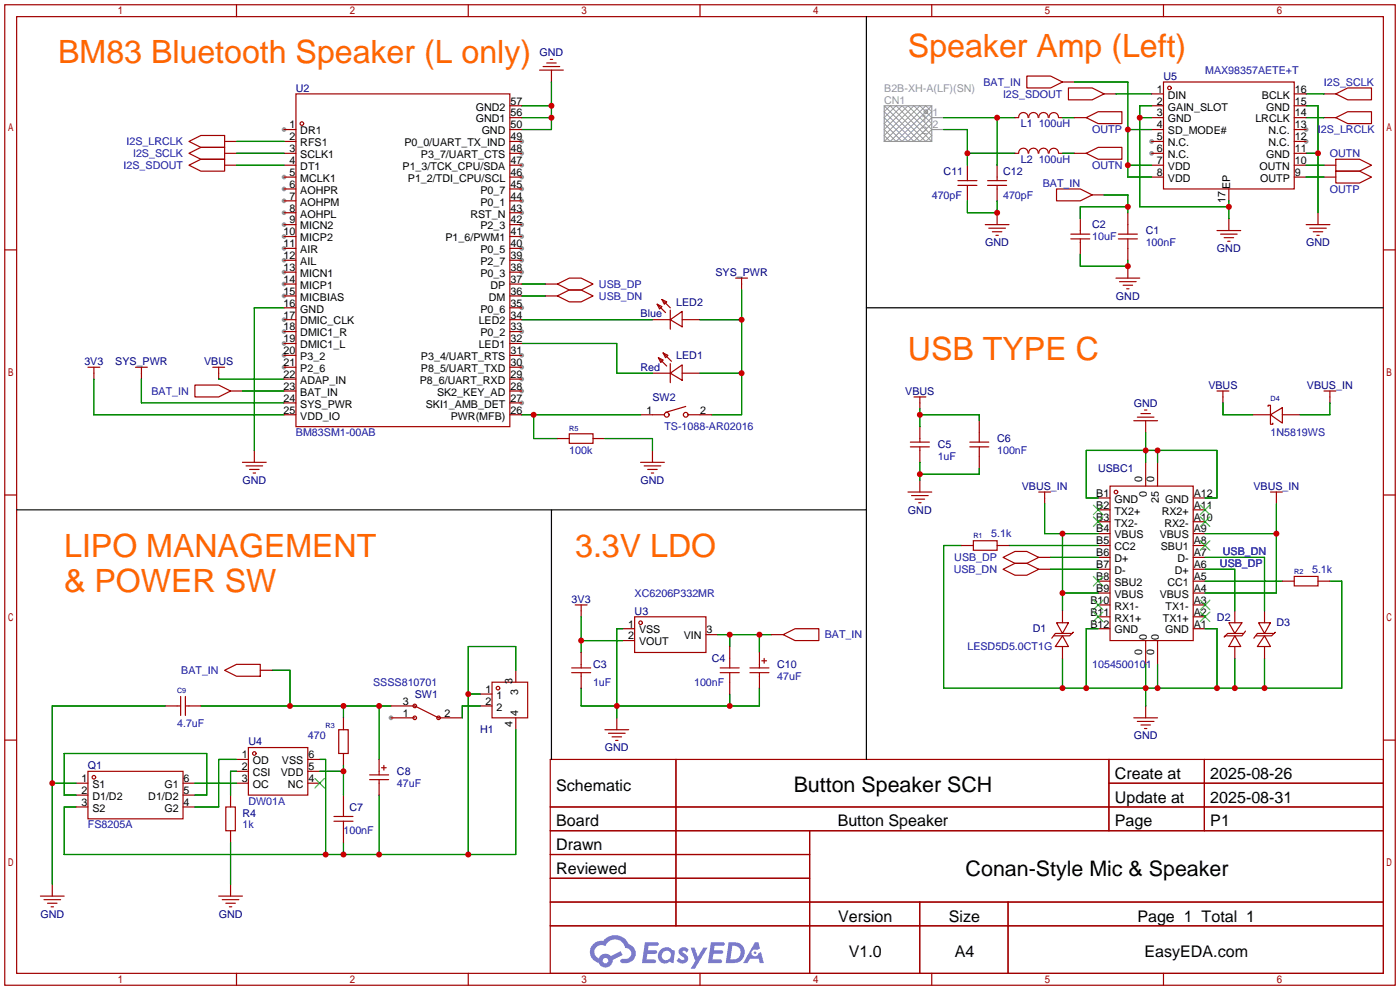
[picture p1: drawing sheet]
<svg xmlns="http://www.w3.org/2000/svg" width="299mm" height="212mm" viewBox="0 0 299 212" stroke-linecap="round" stroke-linejoin="round" font-family="sans-serif">
<g fill="#999">
<circle cx="83.6" cy="153.4" r=".51"/>
<circle cx="60.7" cy="27.7" r=".51"/>
<circle cx="60.7" cy="37.8" r=".51"/>
<circle cx="60.7" cy="40.4" r=".51"/>
<circle cx="60.7" cy="42.9" r=".51"/>
<circle cx="60.7" cy="45.5" r=".51"/>
<circle cx="60.7" cy="48" r=".51"/>
<circle cx="60.7" cy="50.5" r=".51"/>
<circle cx="60.7" cy="53.1" r=".51"/>
<circle cx="60.7" cy="55.6" r=".51"/>
<circle cx="60.7" cy="58.2" r=".51"/>
<circle cx="60.7" cy="60.7" r=".51"/>
<circle cx="60.7" cy="63.2" r=".51"/>
<circle cx="60.7" cy="68.3" r=".51"/>
<circle cx="60.7" cy="70.9" r=".51"/>
<circle cx="60.7" cy="73.4" r=".51"/>
<circle cx="60.7" cy="75.9" r=".51"/>
<circle cx="60.7" cy="78.5" r=".51"/>
<circle cx="111.5" cy="86.1" r=".51"/>
<circle cx="111.5" cy="83.6" r=".51"/>
<circle cx="111.5" cy="81" r=".51"/>
<circle cx="111.5" cy="78.5" r=".51"/>
<circle cx="111.5" cy="75.9" r=".51"/>
<circle cx="111.5" cy="70.9" r=".51"/>
<circle cx="111.5" cy="65.8" r=".51"/>
<circle cx="111.5" cy="58.2" r=".51"/>
<circle cx="111.5" cy="55.6" r=".51"/>
<circle cx="111.5" cy="53.1" r=".51"/>
<circle cx="111.5" cy="50.5" r=".51"/>
<circle cx="111.5" cy="48" r=".51"/>
<circle cx="111.5" cy="45.5" r=".51"/>
<circle cx="111.5" cy="42.9" r=".51"/>
<circle cx="111.5" cy="40.4" r=".51"/>
<circle cx="111.5" cy="37.8" r=".51"/>
<circle cx="111.5" cy="35.3" r=".51"/>
<circle cx="111.5" cy="32.8" r=".51"/>
<circle cx="111.5" cy="30.2" r=".51"/>
<circle cx="246.1" cy="30.2" r=".51"/>
<circle cx="246.1" cy="32.8" r=".51"/>
<circle cx="279.1" cy="30.2" r=".51"/>
<circle cx="279.1" cy="27.7" r=".51"/>
</g>
<g fill="none" stroke="#a10000" stroke-width=".25">
<path d="M1 1h297.2v209.6h-297.2zM3.6 3.6h292.1v204.4h-292.1zM50.5 1v2.6M100.1 1v2.6M149.6 1v2.6M199.1 1v2.6M248.7 1v2.6M1 53.4h2.6M295.7 53.4h2.5M1 105.8h2.6M295.7 105.8h2.5M1 158.2h2.6"/>
<path d="M295.7 158.2h2.5M117.6 162.3h178.1v45.7h-178.1zM117.6 172.5h178.1M117.6 177.5h178.1M144.5 162.3v35.6M173 177.5v30.5M237 162.3v15.2M237 167.4h58.7M257.4 162.3v15.2M117.6 182.6h55.4M117.6 192.8h178.1M117.6 187.7h55.4"/>
<path d="M117.6 197.9h178.1M196.6 192.8v15.2M215.4 192.8v15.2M50.5 208v2.6M100.1 208v2.6M149.6 208v2.6M199.1 208v2.6M248.7 208v2.6"/>
</g>
<g fill="#5487ff">
<path d="M145.3 202.7a1.3 1.3 0 0 1 1.9 .3l-.4 .6a.54 .54 0 0 0-.9-.2l.1 .2a1.34 1.34 0 0 1 .9 1.8 1.47 1.47 0 0 1-2.3-.1l.5-.6 .8 .5a.31 .31 0 0 0 .4-.3 .31 .31 0 0 0-.3-.4 1.12 1.12 0 0 1-.7-1.8z"/>
<path d="M147.6 202.5h.9l.6 2 1.2-2h.9l-2.7 4.6h-.9l1-1.7z"/>
<path d="M137.8 201.4h1.7a1.31 1.31 0 0 1 1.2 .2 .4 .4 0 0 1-.3 .5l-1.8 .1-.1 .9h1.6a.4 .4 0 0 1 .4 .4 .4 .4 0 0 1-.5 .4h-1.6l-.2 1.2h1.4a.46 .46 0 0 1 .5 0 .46 .46 0 0 1 .1 .5l-.4 .2h-2.6z"/>
<path d="M151.9 201.4h1.7a1.32 1.32 0 0 1 1.2 .2 .39 .39 0 0 1-.3 .5l-1.8 .1-.1 .9h1.6a.4 .4 0 0 1 .4 .4 .4 .4 0 0 1-.4 .4h-1.7l-.2 1.2h1.4a.46 .46 0 0 1 .5 0 .46 .46 0 0 1 .1 .5l-.4 .2h-2.6z"/>
<path d="M161.3 201.4h.8l.3 1.3-.6 .4a.75 .75 0 0 0-1.1 .3 .75 .75 0 0 0 .5 1 .75 .75 0 0 0 .9-.7l.5-.2 .6 2.3h-.8l-.3-.9h-1.8l-.5 .9h-1z"/>
<path d="M155.7 201.4l-.6 4.4h1.5a2.27 2.27 0 0 0 2.6-2.2 2.27 2.27 0 0 0-2.7-2.2zM156.5 202.1a1.5 1.5 0 0 1 1.8 1.6 1.5 1.5 0 0 1-1.9 1.4h-.3z"/>
<path d="M141.2 203a1.6 1.6 0 0 0-.3 2.3 1.6 1.6 0 0 0 2.3 .2l.7 .3 .3-2.4-.1-.3-.5-.1a1.58 1.58 0 0 0-2.4 0zM141.8 203.5a.98 .98 0 0 1 1.6 .4 .98 .98 0 0 1-1.1 1.3 .94 .94 0 0 1-.9-.7 .94 .94 0 0 1 .4-1z"/>
<path d="M126.8 201.8a2.37 2.37 0 0 0 1.1 4 1.54 1.54 0 0 0 1.8 1 1.54 1.54 0 0 0 1.2-1.6l2.2-1.1-.5-.8-2 1a1.57 1.57 0 0 0-2.7 .5 1.5 1.5 0 0 1-.7-2.1 1.5 1.5 0 0 1 2.2-.5 2.23 2.23 0 0 1 2.3-1.4 2.23 2.23 0 0 1 2 1.8 1.16 1.16 0 0 1 1.2 1.1 1.16 1.16 0 0 1-1.1 1.2h-.7a.47 .47 0 0 0-.5 .4 .47 .47 0 0 0 .4 .5 2.17 2.17 0 0 0 2.5-.9 2.17 2.17 0 0 0-.3-2.7l-.8-.4a3.2 3.2 0 0 0-5.5-.7l-1.1 .1zM128.8 205.3a.6 .6 0 0 1 1.2 0 .6 .6 0 0 1-1.2 0z"/>
<circle cx="161.4" cy="203.6" r=".28"/>
</g>
<g fill="none" stroke="#a10000" stroke-width=".25">
<path d="M115.3 15h5.1M116.1 14.2h3.5M116.8 13.5h2.1M117.6 12.7h.5M117.9 15v2.5M219.5 16.3h5l2.6 1.2-2.6 1.3h-5zM227.1 17.5h2.5M228.3 18.8h5.1l2.6 1.3-2.6 1.2h-5.1zM248.7 17.5h27.9v22.9h-27.9zM40.4 32.8l2.5-1.3h5.1v2.5h-5.1zM40.4 30.2l2.5-1.2h5.1v2.5h-5.1zM40.4 35.3l2.5-1.3h5.1v2.6h-5.1z"/>
<path d="M48 30.2h2.5M48 32.8h2.5M48 35.3h2.5M60.7 27.7h2.5M60.7 30.2h2.5M60.7 32.8h2.5M60.7 35.3h2.5M60.7 37.8h2.5M63.2 20.1h45.8v71.1h-45.8zM109 27.7h2.5M109 30.2h2.5M109 32.8h2.5"/>
<path d="M109 35.3h2.5M109 37.8h2.5M109 25.1h2.5M109 22.6h2.5M204.7 39.6h4.1M204.7 38.6h4.1M206.8 35.3v3.3M206.8 39.6v3.3M211.1 39.6h4M211.1 38.6h4M213.1 35.3v3.3M213.1 39.6v3.3"/>
<path d="M216.9 32.8h.8M216.9 25.1h.8M217.7 25.1a1.01 1.01 0 0 1 1-1.1 1.01 1.01 0 0 1 1 1.1M217.7 32.8a1.01 1.01 0 0 1 1-1.1 1.01 1.01 0 0 1 1 1.1M219.9 25.1a1.01 1.01 0 0 1 1-1.1 1.01 1.01 0 0 1 1 1.1M219.9 32.8a1.01 1.01 0 0 1 1-1.1 1.01 1.01 0 0 1 1 1.1M222 25.1a1.01 1.01 0 0 1 1-1.1 1.01 1.01 0 0 1 1 1.1M222 32.8a1.01 1.01 0 0 1 1-1.1 1.01 1.01 0 0 1 1 1.1M224.2 25.1a1.01 1.01 0 0 1 1-1 1.01 1.01 0 0 1 1 1M224.2 32.8a1.01 1.01 0 0 1 1-1.1 1.01 1.01 0 0 1 1 1.1M226.3 32.8h.8M226.3 25.1h.8"/>
<path d="M229.6 32.8h2.6M229.6 25.1h2.6M232.2 32.8l2.5-1.3h5.1v2.5h-5.1zM232.2 25.1l2.5-1.2h5.1v2.5h-5.1zM236 20.1h2.5M246.1 20.1h2.6M246.1 27.7h2.6M246.1 30.2h2.6M246.1 32.8h2.6M246.1 35.3h2.6M246.1 37.8h2.6M246.1 25.1h2.6"/>
<path d="M246.1 22.6h2.6M276.6 20.1h2.5M276.6 27.7h2.5M276.6 30.2h2.5M276.6 32.8h2.5M276.6 35.3h2.5M276.6 37.8h2.5M276.6 25.1h2.5M276.6 22.6h2.5M283 20.1h2.5M283 35.3h2.5M283 37.8h2.5"/>
<path d="M283 25.1h2.5M285.5 20.1l2.5-1.3h5.1v2.5h-5.1zM285.5 25.1l2.5-1.2h5.1v2.5h-5.1zM285.5 34h5.1l2.5 1.3-2.5 1.3h-5.1zM285.5 36.6h5.1l2.5 1.2-2.5 1.3h-5.1zM60.7 48h2.5M60.7 40.4h2.5M60.7 42.9h2.5M60.7 45.5h2.5M60.7 50.5h2.5M60.7 53.1h2.5M60.7 55.6h2.5"/>
<path d="M60.7 58.2h2.5M109 48h2.5M109 40.4h2.5M109 42.9h2.5M109 45.5h2.5M109 50.5h2.5M109 53.1h2.5M109 55.6h2.5M109 58.2h2.5M157.2 59.4h2.6M158.5 59.4v2.6M210.6 48h5"/>
<path d="M211.3 48.8h3.6M212.1 49.5h2M212.9 50.3h.5M213.1 45.5v2.5M225.8 40.4h5.1l2.5 1.3-2.5 1.2h-5.1zM228.9 50h4M228.9 51.1h4M230.9 46.7v3.3M230.9 51.1v3.3M233.4 41.7h2.6M238.5 59.4h5.1M239 50h4.1"/>
<path d="M239 51.1h4.1M241 45.5v4.5M241 51.1v4.5M241 56.9v2.5M260.1 49.3h5.1M260.9 50h3.5M261.6 50.8h2.1M262.4 51.6h.5M262.6 40.4v2.5M262.6 46.7v2.6M279.1 48h5.1M279.9 48.8h3.6"/>
<path d="M280.7 49.5h2M281.4 50.3h.5M281.7 45.5v2.5M18.8 78.5h2.5M20.1 78.5v2.5M29 78.5h2.5M30.2 78.5v2.5M45.5 78.5h2.5M46.7 78.5v2.5M60.7 60.7h2.5M60.7 63.2h2.5M60.7 78.5h2.5"/>
<path d="M60.7 68.3h2.5M60.7 65.8h2.5M60.7 70.9h2.5M60.7 73.4h2.5M60.7 75.9h2.5M109 60.7h2.5M109 63.2h2.5M109 78.5h2.5M109 68.3h2.5M109 65.8h2.5M109 70.9h2.5M109 73.4h2.5"/>
<path d="M109 75.9h2.5M116.6 60.7h2.5M116.6 63.2h2.5M119.1 60.7l2.6-1.3h2.5l2.5 1.3-2.5 1.3h-2.5zM119.1 63.2l2.6-1.2h2.5l2.5 1.2-2.5 1.3h-2.5zM139.4 79.8h3.9M139.4 68.3h3.9M140.5 65l1 .5-.5 .5zM140.5 65l1.7 1.8M140.7 76.5l1 .5-.5 .5zM140.7 76.5l1.8 1.7M141.5 64l1 .5-.5 .5z"/>
<path d="M141.5 64l1.8 1.8M141.7 75.4l1 .5-.5 .6zM141.7 75.4l1.8 1.8M143.3 79.8l2.5-1.8v3.3zM143.3 68.3l2.5-1.8v3.3zM143.3 66.3v4.1M143.3 77.7v4.1M145.8 79.8h3.8M145.8 68.3h3.8M239.3 60.2h3.5M240 61h2.1M240.8 61.7h.5"/>
<path d="M41.7 82.3h5l2.6 1.3-2.6 1.2h-5zM49.3 83.6h2.5M51.8 98.8h5.1M52.6 99.6h3.5M54.4 96.3v2.5M60.7 88.6h2.5M60.7 83.6h2.5M60.7 81h2.5M60.7 86.1h2.5M109 88.6h2.5M109 83.6h2.5M109 81h2.5"/>
<path d="M109 86.1h2.5M119.1 93.7h2.6M121.7 92.7h5v2h-5zM126.7 93.7h2.6M136.9 88.6h5.1M136.9 98.8h5.1M137.7 99.6h3.5M139.4 96.3v2.5M146.6 86.9l-4.4 1.2M147.1 88.6h5M194.6 95.5h4M194.6 94.5h4"/>
<path d="M195.3 84.8h2.6M196.6 84.8v2.6M196.6 91.2v3.3M196.6 95.5v3.3M207.3 95.5h4M207.3 94.5h4M209.3 89.9v4.6M209.3 95.5v4.6M242.3 89.9h5.1M243.1 89.2h3.5M243.8 88.4h2.1M244.6 87.6h.5"/>
<path d="M244.9 89.9v2.6M244.9 98.8v5.1M247.4 98.8v5.1M260.1 83.6h2.5M261.4 83.6v2.5M267.7 88.6h3.8M271 86.9v-.3h.5v4.1h.5v-.3M271.5 88.6l2.6-1.5v3.3zM274.1 88.6h3.8M283 83.6h2.5M284.2 83.6v2.5M53.3 100.3h2.1"/>
<path d="M54.1 101.1h.5M138.4 100.3h2.1M139.2 101.1h.5M194.1 105.2h5M194.8 105.9h3.6M195.6 106.7h2M196.3 107.4h.5M196.6 102.6v2.6M205.5 116.6h2.5M208 115.6h5.1v2h-5.1zM213.1 116.6h2.5M214.4 119.1l2.5-1.2h2.6l2.5 1.2-2.5 1.3h-2.6z"/>
<path d="M222 119.1h2.5M222 105.2h2.5M223.3 105.2v2.5M234.7 106.4h2.5M234.7 109h2.5M234.7 111.5h2.5M234.7 114h2.5M234.7 116.6h2.5M234.7 119.1h2.5M237.2 103.9h17.8v33h-17.8zM255 106.4h2.6M255 109h2.6"/>
<path d="M255 111.5h2.6M255 114h2.6M255 116.6h2.6M255 119.1h2.6M271.5 105.2h2.6M272.8 105.2v2.5M122.9 129.3h2.6M124.2 129.3v2.5M124.2 139.4v3.3M133.1 134.4h2.5M133.1 136.9h2.5M135.6 131.8h15.3v7.6h-15.3z"/>
<path d="M150.9 135.6h2.5M156 138.2v4.5M162.3 139.4v3.3M164.8 135.6h2.6M167.4 135.6l2.5-1.2h5.1v2.5h-5.1zM214.4 121.7l2.5-1.3h2.6l2.5 1.3-2.5 1.2h-2.6zM222 121.7h2.5M225.8 133.1h2.5l-1.2 2.3zM227.1 135.9l1.2 2.3h-2.7zM227.1 130.6v2.5M227.1 138.2v2.5M228.9 135.4h-3.3l-.8 1"/>
<path d="M229.1 135.4l.3-.3-.8 .8h-3.3M234.7 121.7h2.5M234.7 124.2h2.5M234.7 126.7h2.5M234.7 129.3h2.5M234.7 131.8h2.5M234.7 134.4h2.5M244.9 136.9v5.1M247.4 136.9v5.1M255 121.7h2.6M255 124.2h2.6M255 126.7h2.6"/>
<path d="M255 129.3h2.6M255 131.8h2.6M255 134.4h2.6M262.6 133.1h2.8l-1.5 2.3zM263.9 135.9l1.3 2.3h-2.6zM263.9 130.6v2.5M263.9 138.2v2.5M265.7 135.4h-3.3l-.8 .7 .3-.2M266.2 134.9l-.8 1h-3.3M269 133.1h2.5l-1.2 2.3zM270.3 135.9l1.2 2.3h-2.8zM270.3 130.6v2.5"/>
<path d="M270.3 138.2v2.5M272 135.4h-3.3l-.7 1M272.3 135.4l.2-.3-.7 .8h-3.3M274.1 124.2h2.5M276.6 123.2h5.1v2h-5.1zM281.7 124.2h2.5M35.3 150.9h3.3M38.6 148.8v4.1M39.6 150.9h3.3M39.6 148.8v4.1M48 143.3l2.5-1.3h5.1v2.5h-5.1zM53.1 159.8h12.7v10.1h-12.7z"/>
<path d="M55.6 143.3h2.6M72.4 156h2v5h-2zM73.4 153.4v2.6M83.6 153.4h5M83.6 150.9h5l5.1 2.5h5.1M102.6 148.3h2.6M102.6 150.9h2.6M105.2 145.8h7.6v7.6h-7.6zM110.2 143.3v2.5M110.2 153.4v2.6M122.2 143.8h4M122.2 142.7h4"/>
<path d="M124.2 143.8v3.3M129.3 156h5.1M130 156.7h3.6M130.8 157.5h2M131.6 158.2h.5M131.8 153.4v2.6M153.9 143.8h4.1M153.9 142.7h4.1M156 143.8v4.5M160.3 143.8h4M160.3 142.7h4M162.3 143.8v3.3"/>
<path d="M162.8 141.2h1M163.3 140.7v1M242.3 153.4h5.1M243.1 154.2h3.5M243.8 154.9h2.1M244.6 155.7h.5M244.9 150.9v2.5M16.3 167.4h2.5M16.3 169.9h2.5M16.3 172.5h2.5M18.8 164.8h20.3v10.2h-20.3zM39.1 167.4h2.6"/>
<path d="M39.1 169.9h2.6M39.1 172.5h2.6M48.3 172.5h2v5h-2zM49.3 169.9v2.6M49.3 177.5v2.6M50.5 162.3h2.6M50.5 164.8h2.6M50.5 167.4h2.6M65.8 162.3h2.5M65.8 164.8h2.5M65.8 167.4h2.5M71.4 174.5h4"/>
<path d="M71.4 175.5h4M73.4 161v2.6M73.4 169.9v4.6M73.4 175.5v4.6M79 165.6h4.1M79 166.6h4.1M81 162.3v3.3M81 166.6v3.3M81.5 164.1h1M82 163.6v1M8.6 191.5h5.1M9.4 192.3h3.6"/>
<path d="M10.2 193h2M10.9 193.8h.5M11.2 189v2.5M46.7 191.5h5.1M47.5 192.3h3.6M48.3 193h2M49 193.8h.5M49.3 189v2.5"/>
<circle cx="249.9" cy="18.8" r=".38"/>
<circle cx="64.5" cy="26.4" r=".38"/>
<circle cx="142.5" cy="88.6" r=".51"/>
<circle cx="146.6" cy="88.6" r=".51"/>
<circle cx="238.5" cy="105.2" r=".38"/>
<circle cx="136.9" cy="133.1" r=".38"/>
<circle cx="88.6" cy="153.4" r=".38"/>
<circle cx="88.6" cy="150.9" r=".38"/>
<circle cx="93.7" cy="153.4" r=".38"/>
<circle cx="106.4" cy="147.1" r=".38"/>
<circle cx="20.1" cy="166.1" r=".38"/>
<circle cx="54.4" cy="161" r=".38"/>
</g>
<g fill="none" stroke="#3c3" stroke-width=".25">
<path d="M233.7 107.9l2 2.1M233.7 110.5l2 2M235.7 107.9l-2 2.1M235.7 110.5l-2 2M256.5 115.6l2.1 2M256.5 110.5l2.1 2M256.5 107.9l2.1 2.1M258.6 107.9l-2.1 2.1M258.6 115.6l-2.1 2M258.6 110.5l-2.1 2M233.7 123.2l2 2M233.7 128.3l2 2"/>
<path d="M233.7 130.8l2 2M235.7 123.2l-2 2M235.7 128.3l-2 2M235.7 130.8l-2 2M256.5 130.8l2.1 2M256.5 128.3l2.1 2M258.6 130.8l-2.1 2M258.6 128.3l-2.1 2M67.3 166.4l2 2M69.3 166.4l-2 2"/>
</g>
<g fill="none" stroke="#008700" stroke-width=".25">
<path d="M117.9 17.5v10.2h-6.4M229.6 17.5h11.4v20.3h5.1M50.5 32.8h10.2M50.5 30.2h10.2M50.5 35.3h10.2M111.5 25.1h6.4M111.5 22.6h6.4M201.7 27.7h5.1v7.6M201.7 25.1h15.2M206.8 32.8h10.1M213.1 25.1v10.2M227.1 25.1h2.5"/>
<path d="M227.1 32.8h2.5M238.5 20.1h7.6M241 27.7h5.1M241 35.3h5.1M243.6 25.1h2.5M246.1 22.6h-2.5v21.6h19M279.1 25.1h3.9M279.1 22.6h2.6v22.9M279.1 20.1h3.9M279.1 32.8h2.6M279.1 35.3h3.9M279.1 37.8h3.9"/>
<path d="M206.8 42.9v2.6h6.3v-2.6M230.9 54.4v2.5h10.1v-1.3M236 41.7h5v3.8M241 44.2h-10.1v2.5M262.6 42.9v3.8M60.7 65.8h-6.3v30.5M111.5 60.7h5.1M111.5 63.2h5.1M111.5 73.4h20.3v6.4h7.6M111.5 68.3h27.9M149.6 79.8h8.9M149.6 68.3h8.9"/>
<path d="M158.5 62v26.6h-6.4M20.1 81v7.6h40.6M30.2 81v5.1h30.5M46.7 81h14M51.8 83.6h8.9M111.5 88.6h25.4M114 88.6v5.1h5.1M129.3 93.7h10.1v2.6M196.6 88.6h12.7v1.3M196.6 87.4v3.8M196.6 98.8v3.8M244.9 92.5v6.3"/>
<path d="M247.4 96.3v2.5M261.4 86.1v2.5h6.3M284.2 86.1v2.5h-6.3M205.5 116.6h-3.8v30.5h85.1v-22.9h-2.6M209.3 100.1v1.2h-12.7M215.6 116.6h19.1M223.3 107.7v6.3h11.4M224.5 119.1h10.2M227.1 114v16.6M234.7 106.4h-2.5v-10.1h27.9v10.1h-2.5M257.6 119.1h12.7v11.5M257.6 114h15.2"/>
<path d="M272.8 107.7v19h-15.2M124.2 136.9h8.9M124.2 131.8v7.6M133.1 134.4h-1.3v19M153.4 135.6h11.4M156 135.6v2.6M162.3 135.6v3.8M224.5 121.7h10.2M227.1 126.7h7.6M234.7 134.4h-2.5v12.7M257.6 134.4h2.5v12.7M257.6 121.7h6.3v8.9"/>
<path d="M257.6 124.2h16.5M35.3 150.9h-24.1v38.1M42.9 150.9h40.7M58.2 143.3h3.8v7.6M73.4 150.9v2.5M81 150.9v11.4M100.1 148.3h2.5M102.6 150.9h-3.8v2.5M110.2 143.3v-5.1h-10.1v44.4M110.2 156v26.6h-96.5v-10.1h2.6M124.2 147.1v3.8h38.1v-3.8M156 148.3v2.6"/>
<path d="M227.1 140.7v6.4M244.9 142v8.9M247.4 142v5.1M263.9 140.7v6.4M270.3 140.7v6.4M11.2 167.4h5.1M16.3 169.9h-2.6v-8.9h30.5v8.9h-2.5M41.7 167.4h8.8M50.5 162.3h-3.8v10.2h-5M50.5 164.8h-1.2v5.1M68.3 162.3h1.3v20.3M68.3 164.8h5.1"/>
<path d="M73.4 163.6v6.3M81 169.9v12.7M49.3 180.1v8.9M73.4 180.1v2.5"/>
</g>
<path d="M185.2 3.6v158.7M185.2 65.8h110.5M3.6 109h114.3M185.2 109h-67.3v53.3" fill="none" stroke="#000" stroke-width=".25"/>
<path d="M189 23.9l1.2-1.3 7.7 7.6 1.2-1.2-6.3-6.4-3.8 3.8 3.8 3.8 6.3-6.3-1.2-1.3-7.7 7.6-1.2-1.2 6.3-6.4 3.8 3.8-3.8 3.8zM189 30.2l7.6-7.6 2.5 2.5-5 5.1-5.1-5.1 2.5-2.5 7.6 7.6M189 22.6l7.6 7.6 2.5-2.5-5-5.1-5.1 5.1 2.5 2.5 7.6-7.6M198 23.5l.2 .2M198.2 24l-.2 .2" fill="none" stroke="#999" stroke-width=".21"/>
<g fill="none" stroke="#999" stroke-width=".25">
<path d="M189 22.6h10.1v7.6h-10.1zM199.1 25.1h2.6M199.1 27.7h2.6"/>
<circle cx="197.9" cy="23.9" r=".38"/>
</g>
<g fill="#c00">
<circle cx="244.9" cy="96.3" r=".63"/>
<circle cx="247.4" cy="96.3" r=".63"/>
<circle cx="244.9" cy="147.1" r=".63"/>
<circle cx="247.4" cy="147.1" r=".63"/>
<circle cx="260.1" cy="147.1" r=".63"/>
<circle cx="263.9" cy="147.1" r=".63"/>
<circle cx="270.3" cy="147.1" r=".63"/>
<circle cx="232.2" cy="147.1" r=".63"/>
<circle cx="227.1" cy="147.1" r=".63"/>
<circle cx="272.8" cy="114" r=".63"/>
<circle cx="227.1" cy="114" r=".63"/>
<circle cx="227.1" cy="126.7" r=".63"/>
<circle cx="117.9" cy="25.1" r=".63"/>
<circle cx="117.9" cy="22.6" r=".63"/>
<circle cx="124.2" cy="136.9" r=".63"/>
<circle cx="131.8" cy="150.9" r=".63"/>
<circle cx="156" cy="150.9" r=".63"/>
<circle cx="156" cy="135.6" r=".63"/>
<circle cx="162.3" cy="135.6" r=".63"/>
<circle cx="158.5" cy="68.3" r=".63"/>
<circle cx="158.5" cy="79.8" r=".63"/>
<circle cx="196.6" cy="88.6" r=".63"/>
<circle cx="196.6" cy="101.3" r=".63"/>
<circle cx="100.1" cy="148.3" r=".63"/>
<circle cx="100.1" cy="182.6" r=".63"/>
<circle cx="81" cy="182.6" r=".63"/>
<circle cx="73.4" cy="182.6" r=".63"/>
<circle cx="69.6" cy="182.6" r=".63"/>
<circle cx="81" cy="150.9" r=".63"/>
<circle cx="73.4" cy="150.9" r=".63"/>
<circle cx="62" cy="150.9" r=".63"/>
<circle cx="73.4" cy="164.8" r=".63"/>
<circle cx="11.2" cy="167.4" r=".63"/>
<circle cx="114" cy="88.6" r=".63"/>
<circle cx="281.7" cy="32.8" r=".63"/>
<circle cx="206.8" cy="32.8" r=".63"/>
<circle cx="213.1" cy="25.1" r=".63"/>
<circle cx="213.1" cy="45.5" r=".63"/>
<circle cx="241" cy="44.2" r=".63"/>
<circle cx="241" cy="56.9" r=".63"/>
<circle cx="262.6" cy="44.2" r=".63"/>
<circle cx="243.6" cy="25.1" r=".63"/>
<circle cx="241" cy="27.7" r=".63"/>
<circle cx="241" cy="35.3" r=".63"/>
</g>
<g font-size="6.9" fill="#f60">
<text x="12.4" y="13.5">BM83 Bluetooth Speaker (L only)</text>
<text x="194.1" y="12.3">Speaker Amp (Left)</text>
<text x="194.1" y="77">USB TYPE C</text>
<text x="13.7" y="119">LIPO MANAGEMENT</text>
<text x="122.9" y="119">3.3V LDO</text>
<text x="13.7" y="126.6">&amp; POWER SW</text>
</g>
<g font-size="4.6">
<text x="169.6" y="169.3">Button Speaker SCH</text>
<text x="206.4" y="187.1">Conan-Style Mic &amp; Speaker</text>
</g>
<g font-size="3.4">
<text x="238.3" y="166.5">Create at</text>
<text x="258.7" y="166.5">2025-08-26</text>
<text x="118.9" y="169">Schematic</text>
<text x="238.3" y="171.6">Update at</text>
<text x="258.7" y="171.6">2025-08-31</text>
<text x="118.9" y="176.6">Board</text>
<text x="179" y="176.6">Button Speaker</text>
<text x="238.3" y="176.6">Page</text>
<text x="258.7" y="176.6">P1</text>
<text x="118.9" y="181.7">Drawn</text>
<text x="118.9" y="186.8">Reviewed</text>
<text x="179.1" y="197">Version</text>
<text x="202.8" y="197">Size</text>
<text x="243.1" y="197">Page 1 Total 1</text>
<text x="181.4" y="204.6">V1.0</text>
<text x="204" y="204.6">A4</text>
<text x="244.6" y="204.6">EasyEDA.com</text>
</g>
<g font-size="2.3" fill="#000080">
<text x="115.3" y="12">GND</text>
<text x="248.7" y="17">U5</text>
<text x="63.2" y="19.6">U2</text>
<text x="218.2" y="27.2">L1</text>
<text x="218.2" y="34.8">L2</text>
<text x="201.7" y="37.4">C11</text>
<text x="214.4" y="37.4">C12</text>
<text x="210.6" y="52.6">GND</text>
<text x="233.4" y="48.8">C2</text>
<text x="244.9" y="50.1">C1</text>
<text x="260.1" y="53.9">GND</text>
<text x="279.1" y="52.6">GND</text>
<text x="152.9" y="59">SYS_PWR</text>
<text x="144.5" y="65.3">LED2</text>
<text x="238.5" y="64">GND</text>
<text x="136.9" y="67.8">Blue</text>
<text x="144.5" y="76.7">LED1</text>
<text x="18" y="78">3V3</text>
<text x="24.6" y="78">SYS_PWR</text>
<text x="43.6" y="78">VBUS</text>
<text x="136.9" y="79.3">Red</text>
<text x="258.3" y="83.1">VBUS</text>
<text x="279.3" y="83.1">VBUS_IN</text>
<text x="139.4" y="85.6">SW2</text>
<text x="193.5" y="84.4">VBUS</text>
<text x="242.3" y="86.9">GND</text>
<text x="200.4" y="95.8">C5</text>
<text x="213.1" y="94.5">C6</text>
<text x="234.7" y="100.9">USBC1</text>
<text x="51.8" y="103.4">GND</text>
<text x="136.9" y="103.4">GND</text>
<text x="218.4" y="104.7">VBUS_IN</text>
<text x="267.9" y="104.7">VBUS_IN</text>
<text x="194.1" y="109.8">GND</text>
<text x="122.2" y="128.8">3V3</text>
<text x="135.6" y="131.3">U3</text>
<text x="220.7" y="135.2">D1</text>
<text x="260.1" y="132.6">D2</text>
<text x="272.8" y="133.9">D3</text>
<text x="126.7" y="142.8">C3</text>
<text x="152.1" y="141.5">C4</text>
<text x="166.1" y="142.8">C10</text>
<text x="88.6" y="149.1">SW1</text>
<text x="53.1" y="159.3">U4</text>
<text x="102.6" y="156.7">H1</text>
<text x="129.3" y="160.6">GND</text>
<text x="242.3" y="158">GND</text>
<text x="18.8" y="164.4">Q1</text>
<text x="84.8" y="165.6">C8</text>
<text x="74.7" y="173.3">C7</text>
<text x="51.8" y="174.5">R4</text>
<text x="8.6" y="196.1">GND</text>
<text x="46.7" y="196.1">GND</text>
</g>
<g font-size="2.3" fill="#00f">
<text x="257.6" y="15.8">MAX98357AETE+T</text>
<text x="210.2" y="18.3">BAT_IN</text>
<text x="214.4" y="20.9">I2S_SDOUT</text>
<text x="283" y="18.3">I2S_SCLK</text>
<text x="222" y="27.2">100uH</text>
<text x="233.4" y="28.5">OUTP</text>
<text x="281.7" y="28.5">I2S_LRCLK</text>
<text x="27" y="31">I2S_LRCLK</text>
<text x="28.4" y="33.6">I2S_SCLK</text>
<text x="222" y="34.8">100uH</text>
<text x="284.2" y="33.6">OUTN</text>
<text x="26.4" y="36.1">I2S_SDOUT</text>
<text x="222.9" y="39.9">BAT_IN</text>
<text x="233.4" y="36.1">OUTN</text>
<text x="284.2" y="41.2">OUTP</text>
<text x="199.1" y="42.4">470pF</text>
<text x="214.4" y="42.4">470pF</text>
<text x="233.4" y="51.3">10uF</text>
<text x="244.9" y="52.6">100nF</text>
<text x="128" y="61.5">USB_DP</text>
<text x="128" y="64">USB_DN</text>
<text x="32.4" y="84.4">BAT_IN</text>
<text x="63.2" y="93.2">BM83SM1-00AB</text>
<text x="142" y="92">TS-1088-AR02016</text>
<text x="271.5" y="93.2">1N5819WS</text>
<text x="121.7" y="97.1">100k</text>
<text x="200.4" y="98.3">1uF</text>
<text x="213.1" y="97.1">100nF</text>
<text x="204" y="119.9">USB_DP</text>
<text x="211.8" y="114.8">5.1k</text>
<text x="261.4" y="118.6">USB_DN</text>
<text x="203.8" y="122.5">USB_DN</text>
<text x="260.7" y="121.2">USB_DP</text>
<text x="280.4" y="122.5">5.1k</text>
<text x="135.6" y="127.5">XC6206P332MR</text>
<text x="176.3" y="136.4">BAT_IN</text>
<text x="206.8" y="139">LESD5D5.0CT1G</text>
<text x="233.4" y="142.8">1054500101</text>
<text x="38.7" y="144">BAT_IN</text>
<text x="79.8" y="146.6">SSSS810701</text>
<text x="126.7" y="146.6">1uF</text>
<text x="148.3" y="146.6">100nF</text>
<text x="166.1" y="145.3">47uF</text>
<text x="37.8" y="155.5">4.7uF</text>
<text x="65.8" y="158">470</text>
<text x="53.1" y="172">DW01A</text>
<text x="84.8" y="168.2">47uF</text>
<text x="18.8" y="177.1">FS8205A</text>
<text x="51.8" y="177.1">1k</text>
<text x="73.4" y="178.3">100nF</text>
</g>
<g font-size="2.3">
<text x="101.7" y="23.6">GND2</text>
<text x="109.1" y="22.4">57</text>
<text x="247.3" y="19.8">1</text>
<text x="247.3" y="22.4">2</text>
<text x="249.6" y="21.1">DIN</text>
<text x="249.6" y="23.6">GAIN_SLOT</text>
<text x="269.7" y="21.1">BCLK</text>
<text x="270.6" y="23.6">GND</text>
<text x="276.7" y="22.4">15</text>
<text x="276.7" y="19.8">16</text>
<text x="61.8" y="27.4">1</text>
<text x="61.8" y="30">2</text>
<text x="64.2" y="28.7">DR1</text>
<text x="101.7" y="26.2">GND1</text>
<text x="102.9" y="28.7">GND</text>
<text x="109.1" y="30">49</text>
<text x="109.1" y="27.4">50</text>
<text x="109.1" y="24.9">56</text>
<text x="247.3" y="24.9">3</text>
<text x="247.3" y="27.4">4</text>
<text x="247.3" y="30">5</text>
<text x="249.6" y="26.2">GND</text>
<text x="249.6" y="28.7">SD_MODE#</text>
<text x="268.3" y="26.2">LRCLK</text>
<text x="271.1" y="28.7">N.C.</text>
<text x="276.7" y="30">12</text>
<text x="276.7" y="27.4">13</text>
<text x="276.7" y="24.9">14</text>
<text x="61.8" y="32.5">3</text>
<text x="61.8" y="35.1">4</text>
<text x="64.2" y="31.2">RFS1</text>
<text x="64.2" y="33.8">SCLK1</text>
<text x="86.4" y="31.2">P0_0/UART_TX_IND</text>
<text x="90" y="33.8">P3_7/UART_CTS</text>
<text x="109.1" y="35.1">47</text>
<text x="109.1" y="32.5">48</text>
<text x="247.3" y="32.5">6</text>
<text x="247.3" y="35.1">7</text>
<text x="249.6" y="31.2">N.C.</text>
<text x="249.6" y="33.8">N.C.</text>
<text x="270.6" y="33.8">GND</text>
<text x="271.1" y="31.2">N.C.</text>
<text x="276.7" y="35.1">10</text>
<text x="276.7" y="32.5">11</text>
<text x="61.8" y="37.6">5</text>
<text x="61.8" y="40.1">6</text>
<text x="64.2" y="36.3">DT1</text>
<text x="64.2" y="38.9">MCLK1</text>
<text x="64.2" y="41.4">AOHPR</text>
<text x="86" y="36.3">P1_3/TCK_CPU/SDA</text>
<text x="87.2" y="38.9">P1_2/TDI_CPU/SCL</text>
<text x="102.7" y="41.4">P0_7</text>
<text x="109.1" y="40.1">45</text>
<text x="109.1" y="37.6">46</text>
<text x="247.3" y="37.6">8</text>
<text x="249.6" y="36.3">VDD</text>
<text x="249.6" y="38.9">VDD</text>
<text x="262.9" y="40.4" transform="rotate(-90 262.9 40.4)">EP</text>
<text x="269.2" y="36.3">OUTN</text>
<text x="269.3" y="38.9">OUTP</text>
<text x="276.7" y="37.6">9</text>
<text x="61.8" y="42.7">7</text>
<text x="61.8" y="45.2">8</text>
<text x="61.8" y="47.8">9</text>
<text x="64.2" y="43.9">AOHPM</text>
<text x="64.2" y="46.5">AOHPL</text>
<text x="100.5" y="46.5">RST_N</text>
<text x="102.7" y="43.9">P0_1</text>
<text x="109.1" y="47.8">42</text>
<text x="109.1" y="45.2">43</text>
<text x="109.1" y="42.7">44</text>
<text x="261.9" y="43.4" transform="rotate(-90 261.9 43.4)">17</text>
<text x="60.6" y="50.3">10</text>
<text x="60.6" y="52.8">11</text>
<text x="64.2" y="49">MICN2</text>
<text x="64.2" y="51.6">MICP2</text>
<text x="95.2" y="51.6">P1_6/PWM1</text>
<text x="102.7" y="49">P2_3</text>
<text x="109.1" y="52.8">40</text>
<text x="109.1" y="50.3">41</text>
<text x="60.6" y="55.4">12</text>
<text x="60.6" y="57.9">13</text>
<text x="64.2" y="54.1">AIR</text>
<text x="64.2" y="56.6">AIL</text>
<text x="64.2" y="59.2">MICN1</text>
<text x="102.7" y="59.2">P0_3</text>
<text x="102.7" y="56.6">P2_7</text>
<text x="102.7" y="54.1">P0_5</text>
<text x="109.1" y="57.9">38</text>
<text x="109.1" y="55.4">39</text>
<text x="60.6" y="60.5">14</text>
<text x="60.6" y="63">15</text>
<text x="60.6" y="65.5">16</text>
<text x="64.2" y="61.7">MICP1</text>
<text x="64.2" y="64.3">MICBIAS</text>
<text x="104.5" y="64.3">DM</text>
<text x="104.8" y="61.7">DP</text>
<text x="109.1" y="65.5">35</text>
<text x="109.1" y="63">36</text>
<text x="109.1" y="60.5">37</text>
<text x="60.6" y="68.1">17</text>
<text x="60.6" y="70.6">18</text>
<text x="64.2" y="66.8">GND</text>
<text x="64.2" y="69.3">DMIC_CLK</text>
<text x="64.2" y="71.9">DMIC1_R</text>
<text x="102.3" y="69.3">LED2</text>
<text x="102.7" y="71.9">P0_2</text>
<text x="102.7" y="66.8">P0_6</text>
<text x="109.1" y="70.6">33</text>
<text x="109.1" y="68.1">34</text>
<text x="60.6" y="73.2">19</text>
<text x="60.6" y="75.7">20</text>
<text x="64.2" y="74.4">DMIC1_L</text>
<text x="64.2" y="77">P3_2</text>
<text x="90" y="77">P3_4/UART_RTS</text>
<text x="102.3" y="74.4">LED1</text>
<text x="109.1" y="75.7">31</text>
<text x="109.1" y="73.2">32</text>
<text x="60.6" y="78.2">21</text>
<text x="60.6" y="80.8">22</text>
<text x="60.6" y="83.3">23</text>
<text x="64.2" y="79.5">P2_6</text>
<text x="64.2" y="82">ADAP_IN</text>
<text x="89.7" y="82">P8_6/UART_RXD</text>
<text x="90" y="79.5">P8_5/UART_TXD</text>
<text x="109.1" y="83.3">28</text>
<text x="109.1" y="80.8">29</text>
<text x="109.1" y="78.2">30</text>
<text x="60.6" y="85.9">24</text>
<text x="60.6" y="88.4">25</text>
<text x="64.2" y="84.6">BAT_IN</text>
<text x="64.2" y="87.1">SYS_PWR</text>
<text x="64.2" y="89.7">VDD_IO</text>
<text x="91" y="87.1">SKI1_AMB_DET</text>
<text x="93.4" y="84.6">SK2_KEY_AD</text>
<text x="96.3" y="89.7">PWR(MFB)</text>
<text x="109.1" y="88.4">26</text>
<text x="109.1" y="85.9">27</text>
<text x="138.2" y="88.4">1</text>
<text x="149.6" y="88.4">2</text>
<text x="234.3" y="106.2">B1</text>
<text x="238.2" y="107.4">GND</text>
<text x="244.1" y="103.1" transform="rotate(-90 244.1 103.1)">0</text>
<text x="245.1" y="106.2" transform="rotate(-90 245.1 106.2)">0</text>
<text x="246.7" y="103.1" transform="rotate(-90 246.7 103.1)">0</text>
<text x="247.7" y="107.4" transform="rotate(-90 247.7 107.4)">25</text>
<text x="249" y="107.4">GND</text>
<text x="255.1" y="106.2">A12</text>
<text x="234.3" y="108.7">B2</text>
<text x="234.3" y="111.3">B3</text>
<text x="234.3" y="113.8">B4</text>
<text x="238.2" y="110">TX2+</text>
<text x="238.2" y="112.5">TX2-</text>
<text x="248.3" y="110">RX2+</text>
<text x="248.9" y="112.5">RX2-</text>
<text x="255.1" y="113.8">A9</text>
<text x="255.1" y="111.3">A10</text>
<text x="255.1" y="108.7">A11</text>
<text x="234.3" y="116.3">B5</text>
<text x="234.3" y="118.9">B6</text>
<text x="238.2" y="115.1">VBUS</text>
<text x="238.2" y="117.6">CC2</text>
<text x="247.8" y="115.1">VBUS</text>
<text x="248.1" y="117.6">SBU1</text>
<text x="255.1" y="118.9">A7</text>
<text x="255.1" y="116.3">A8</text>
<text x="234.3" y="121.4">B7</text>
<text x="234.3" y="124">B8</text>
<text x="238.2" y="120.1">D+</text>
<text x="238.2" y="122.7">D-</text>
<text x="238.2" y="125.2">SBU2</text>
<text x="249.5" y="125.2">CC1</text>
<text x="251.1" y="122.7">D+</text>
<text x="251.7" y="120.1">D-</text>
<text x="255.1" y="124">A5</text>
<text x="255.1" y="121.4">A6</text>
<text x="233" y="129">B10</text>
<text x="233" y="131.6">B11</text>
<text x="234.3" y="126.5">B9</text>
<text x="238.2" y="127.8">VBUS</text>
<text x="238.2" y="130.3">RX1-</text>
<text x="247.8" y="127.8">VBUS</text>
<text x="249.1" y="130.3">TX1-</text>
<text x="255.1" y="131.6">A2</text>
<text x="255.1" y="129">A3</text>
<text x="255.1" y="126.5">A4</text>
<text x="134.2" y="134.1">1</text>
<text x="134.2" y="136.7">2</text>
<text x="136.6" y="135.4">VSS</text>
<text x="136.6" y="137.9">VOUT</text>
<text x="146.1" y="136.7">VIN</text>
<text x="151" y="135.4">3</text>
<text x="233" y="134.1">B12</text>
<text x="238.2" y="132.8">RX1+</text>
<text x="238.2" y="135.4">GND</text>
<text x="245.1" y="136.9" transform="rotate(-90 245.1 136.9)">0</text>
<text x="247.7" y="136.9" transform="rotate(-90 247.7 136.9)">0</text>
<text x="248.5" y="132.8">TX1+</text>
<text x="249" y="135.4">GND</text>
<text x="255.1" y="134.1">A1</text>
<text x="244.1" y="139.9" transform="rotate(-90 244.1 139.9)">0</text>
<text x="246.7" y="139.9" transform="rotate(-90 246.7 139.9)">0</text>
<text x="103.8" y="148.1">1</text>
<text x="106.1" y="149.4">1</text>
<text x="109.5" y="146.2" transform="rotate(-90 109.5 146.2)">3</text>
<text x="110.8" y="148.5" transform="rotate(-90 110.8 148.5)">3</text>
<text x="86.1" y="153.2">1</text>
<text x="86.1" y="150.6">3</text>
<text x="95" y="153.2">2</text>
<text x="103.8" y="150.6">2</text>
<text x="106.1" y="151.9">2</text>
<text x="109.5" y="155.3" transform="rotate(-90 109.5 155.3)">4</text>
<text x="110.8" y="153" transform="rotate(-90 110.8 153)">4</text>
<text x="17.4" y="167.1">1</text>
<text x="39.2" y="167.1">6</text>
<text x="51.7" y="162.1">1</text>
<text x="51.7" y="164.6">2</text>
<text x="51.7" y="167.1">3</text>
<text x="54" y="163.3">OD</text>
<text x="54" y="165.9">CSI</text>
<text x="60" y="165.9">VDD</text>
<text x="60.3" y="163.3">VSS</text>
<text x="65.9" y="167.1">4</text>
<text x="65.9" y="164.6">5</text>
<text x="65.9" y="162.1">6</text>
<text x="17.4" y="169.7">2</text>
<text x="17.4" y="172.2">3</text>
<text x="19.7" y="168.4">S1</text>
<text x="19.7" y="170.9">D1/D2</text>
<text x="19.7" y="173.5">S2</text>
<text x="31.7" y="170.9">D1/D2</text>
<text x="35.1" y="173.5">G2</text>
<text x="35.1" y="168.4">G1</text>
<text x="39.2" y="172.2">4</text>
<text x="39.2" y="169.7">5</text>
<text x="54" y="168.4">OC</text>
<text x="61.5" y="168.4">NC</text>
</g>
<g font-size="2.3" fill="#999">
<text x="189" y="22.1">CN1</text>
<text x="189" y="19.6">B2B-XH-A(LF)(SN)</text>
<text x="196.9" y="26.2">1</text>
<text x="196.9" y="28.7">2</text>
<text x="199.3" y="24.9">1</text>
<text x="199.3" y="27.4">2</text>
</g>
<g font-size="1.5" fill="#000080">
<text x="271.5" y="85.8">D4</text>
<text x="121.7" y="92.1">R5</text>
<text x="208" y="115">R1</text>
<text x="276.6" y="122.6">R2</text>
<text x="37.8" y="148">C9</text>
<text x="69.6" y="155.6">R3</text>
</g>
</svg>
